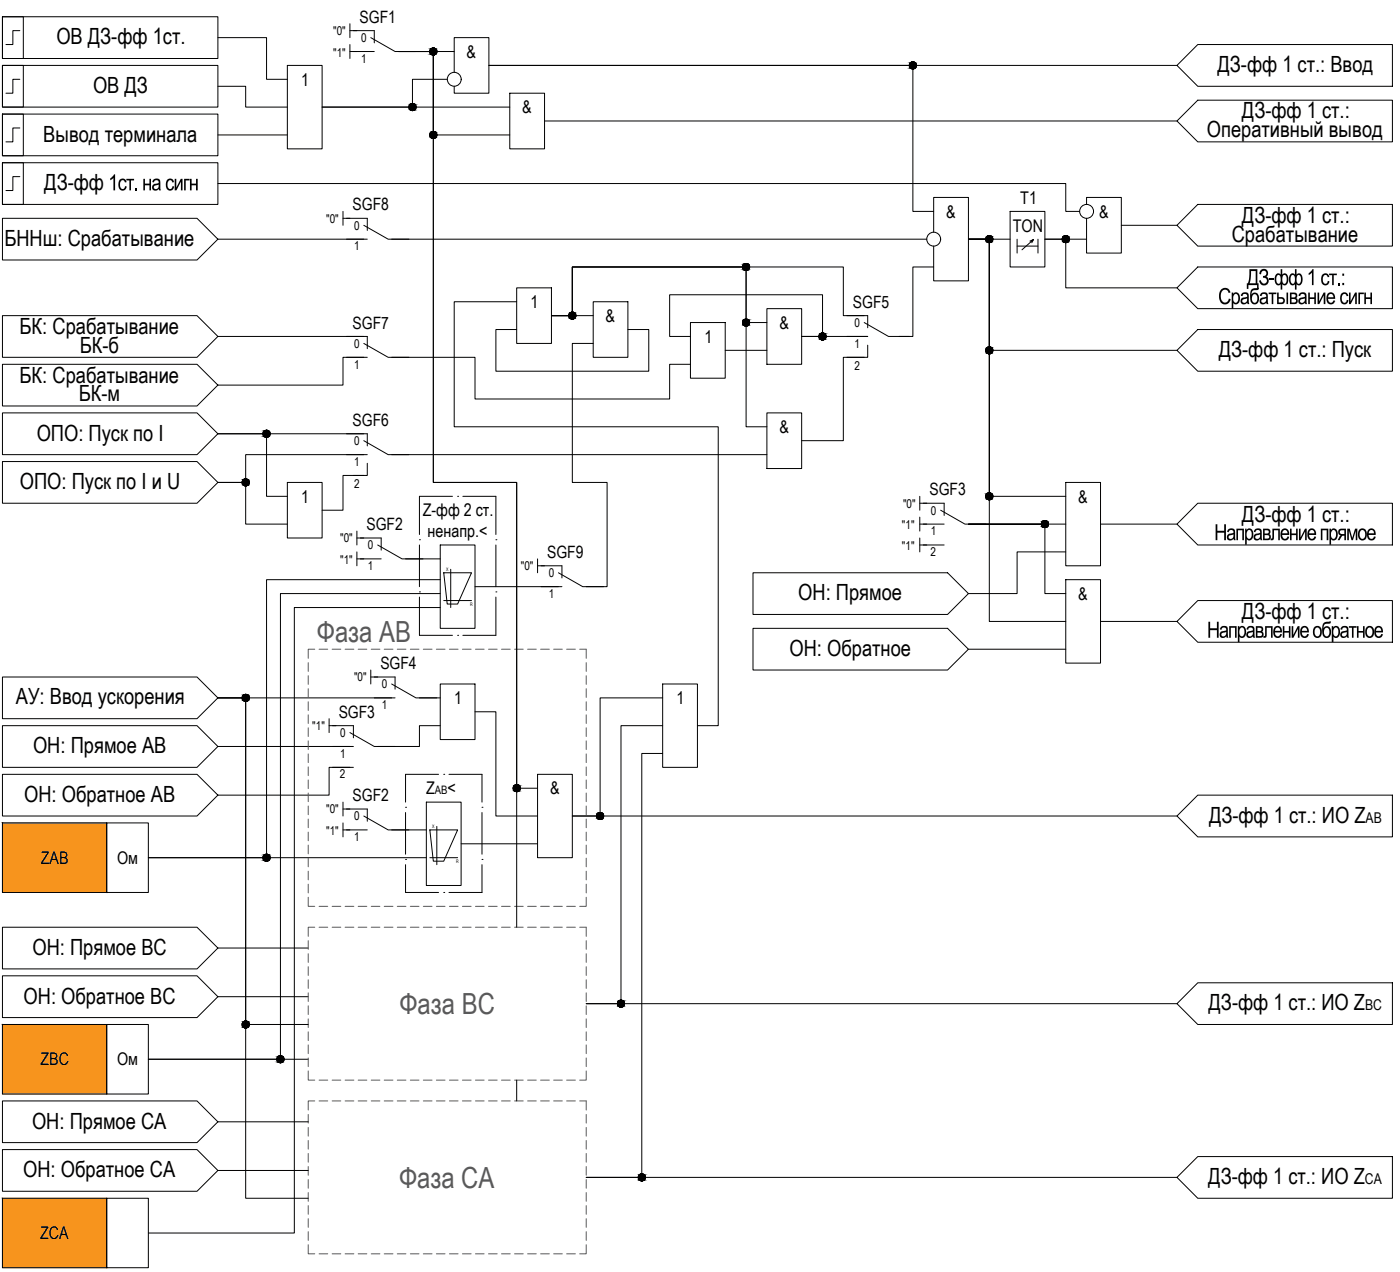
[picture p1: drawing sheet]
<svg xmlns="http://www.w3.org/2000/svg" width="781mm" height="709mm" viewBox="0 0 781 709" stroke-linecap="round" stroke-linejoin="round" font-family="sans-serif">
<!-- layer: 0 -->
<g fill="#f7941d" stroke="#f7941d" stroke-width=".56">
<path d="M1 459l58 39v-39zM1 459l58 39h-58z"/>
<path d="M1 571l58 39v-39zM1 571l58 39h-58z"/>
<path d="M1 668l58 39v-39zM1 668l58 39h-58z"/>
</g>
<g fill="none" stroke="#000" stroke-width=".56">
<path d="M1 9h12v24h-12zM1 9h121v24h-121zM11 17h-4v8h-4M195 17h4M195 13v8M1 36h12v24h-12zM1 36h121v24h-121zM122 21h27v23h11M160 36h20v47h-20zM195 25v8M195 29h4M222 29h20v46h42"/>
<path d="M222 29h20v240h46v171h12M222 29h20v240h46v248M222 29h.1M222 29h31M656 36h-383h236v82h12M668 25h108v23h-108l-12-12zM11 44h-4v8h-4M122 48h15v12h23M249 44h-19v16h-50h104M253 40v-19h20v31h-20v-4M284 52h20v31h-20zM668 56h108v23h-108l-12-12z"/>
<path d="M1 64h12v23h-12zM1 64h121v23h-121zM11 71h-4v8h-4M122 75h38M304 67h352M1 91h12v23h-12zM1 91h121v23h-121zM11 98h-4v8h-4M122 102h472v16h8M191 118v8M563 118h20v31h-20zM606 114v-4h19v31h-19v-19"/>
<path d="M668 114h108v23h-108l-12-11zM1 122h109l12 11-12 12h-109zM122 133h81M191 122h4M218 133h299M521 129v-19h19v47h-19v-20M563 133h-23h12v62h104M567 133v8M567 137h12M574 134h2l-6 5M576 134l-1 1M579 133v8"/>
<path d="M606 133h-23h11v28h62M625 126h31M521 149h-12v39h-8M668 149h108v23h-108l-12-11zM1 176h109l12 12-12 11h-109zM288 168h-35v70h148v167h-12M288 161h20v31h-20zM308 176h11v-27h97v31h12M308 176h11v-27h151v27h12M308 176h11v-27h97v89h12M308 176h23M331 168h19v31h-19z"/>
<path d="M385 180h19v31h-19zM428 172h19v31h-19zM122 188h81M203 199h-12v16h-69M218 199h47v23h108v-19h12M288 184h-11v23h85v-23h-12M331 192h-12v77h20v58h-12M385 188h-12v-24h86v24h-12h37M404 195h24M482 199h-12v47h-23M484 192v7h-12M668 184h108v23h-108l-12-12z"/>
<path d="M1 203h109l12 12-12 11h-109zM1 230h109l12 12-12 12h-109zM428 230h19v31h-19zM1 257h109l12 12-12 12h-109zM122 242h81M122 242h27v35h11M203 254h-66v15h-15M205 258v7h-8M218 254h210M122 269h15v23h23M160 269h20v31h-20zM203 265h-12v20h-11"/>
<path d="M513 277v8M594 269h20v46h-20zM594 277h-42v-144h-12h12v214h42M199 296v8M513 288v8M513 281h4M513 292h4M594 292h-54h43v39h11M614 292h42M668 281h108v23h-108l-12-12zM199 308v7M199 300h4"/>
<path d="M199 312h4M226 312h20M246 304h19v46h-19zM247 319h16l-8 18h-6zM251 317v22M300 312v7M300 315h4M420 319h108l12 12-12 12h-108zM513 300v8M513 304h14M594 308h-27v23h-27M246 323h-97v155h-66h155"/>
<path d="M246 331h-90v260h-73h89M246 339h-82v349h-81M247 335h16M265 327h46M594 323h20v47h-20zM668 335h108v23h-108l-12-11zM420 350h108l12 12-12 12h-108zM614 347h42M207 374v7M207 378h4M540 362h54M122 389l-12 12h-109v-23h109l12 11h96"/>
<path d="M122 389h15v182h35M122 389h15v279h35M234 389h12M246 381h19v31h-19zM265 397h12v58h23M370 389h-35v66h-16h337M370 381h19v47h-19zM1 405h109l12 11-12 12h-109zM122 416h73M184 401v8M184 405h3M246 405h-12v11h-23"/>
<path d="M370 405h-24v155h-19h329M1 432h109l12 11-12 12h-109zM185 428h12M195 428h-11v15h-62M300 432h19v46h-19zM370 420h-12v237h-31h329M1 459h58v39h-58zM59 459h24v39h-24zM191 447v8M191 459v8M191 451h4M238 447h19v47h-19z"/>
<path d="M668 443h108v24h-108l-12-12zM191 463h4M218 463h20M240 463h15l-8 17h-5zM240 478h15M244 461v21M257 471h43M1 517h109l12 12-12 11h-109zM122 529h50M1 544h109l12 12-12 11h-109zM122 556h50M668 548h108v23h-108l-12-11z"/>
<path d="M1 571h58v39h-58zM59 571h24v39h-24zM1 614h109l12 12-12 11h-109zM288 602v12M122 626h50M1 641h109l12 12-12 11h-109zM122 653h50M656 657l12-12h108v23h-108zM1 668h58v39h-58zM59 668h24v39h-24z"/>
<circle cx="242" cy="29" r="1.9"/>
<circle cx="509" cy="36" r="1.9"/>
<circle cx="230" cy="60" r="1.9"/>
<circle cx="253" cy="44" r="4"/>
<circle cx="242" cy="75" r="1.9"/>
<circle cx="606" cy="118" r="4"/>
<circle cx="521" cy="133" r="4"/>
<circle cx="552" cy="133" r="1.9"/>
<circle cx="594" cy="133" r="1.9"/>
<circle cx="416" cy="149" r="1.9"/>
<circle cx="319" cy="176" r="1.9"/>
<circle cx="416" cy="180" r="1.9"/>
<circle cx="459" cy="188" r="1.9"/>
<circle cx="552" cy="195" r="1.9"/>
<circle cx="149" cy="242" r="1.9"/>
<circle cx="137" cy="269" r="1.9"/>
<circle cx="552" cy="277" r="1.9"/>
<circle cx="583" cy="292" r="1.9"/>
<circle cx="137" cy="389" r="1.9"/>
<circle cx="288" cy="440" r="1.9"/>
<circle cx="335" cy="455" r="1.9"/>
<circle cx="149" cy="478" r="1.9"/>
<circle cx="346" cy="560" r="1.9"/>
<circle cx="137" cy="571" r="1.9"/>
<circle cx="156" cy="591" r="1.9"/>
<circle cx="358" cy="657" r="1.9"/>
</g>
<g fill="#000" stroke="#000" stroke-width=".56">
<path d="M241 31h1zM241 27h1zM509 38h1zM241 77h1zM241 73h1zM551 135h1zM551 131h1zM594 135h1zM594 131h1zM319 178h1zM458 190h1zM458 186h1z"/>
<path d="M551 197h1zM551 193h1zM148 240h1zM148 244h1zM551 279h1zM551 275h1zM582 294h1zM582 290h1zM288 441h1zM334 457h1zM334 453h1zM148 476h1z"/>
<path d="M148 480h1zM346 558h1zM346 562h1zM156 593h1zM156 589h1zM357 658h1zM357 655h1z"/>
<path d="M241 31h1zM241 31h1z"/>
<path d="M241 27h1zM241 27h1z"/>
<path d="M241 27h1zM241 27h1z"/>
<path d="M241 27h1zM241 27h1z"/>
<path d="M241 31h1zM241 31h1z"/>
<path d="M241 27h2zM241 27h2z"/>
<path d="M241 31h1zM241 31h1z"/>
<path d="M241 27h2zM241 27h2z"/>
<path d="M241 30h2zM241 30l1 1z"/>
<path d="M241 27h2zM240 27h3z"/>
<path d="M241 30h2zM241 30h2z"/>
<path d="M240 27h3zM240 27h3z"/>
<path d="M240 30h3zM240 30h3z"/>
<path d="M240 27l3 1zM240 27l3 1z"/>
<path d="M240 30h3zM240 30h3z"/>
<path d="M240 28h3zM240 28h3z"/>
<path d="M240 30h3zM240 30h3z"/>
<path d="M240 28h3zM240 28h3z"/>
<path d="M240 30h3zM240 30h3z"/>
<path d="M240 28h3zM240 28h3z"/>
<path d="M240 30h3zM240 30h3z"/>
<path d="M240 28h4zM240 28h4z"/>
<path d="M240 29h3zM240 29l3 1z"/>
<path d="M240 28h4zM240 28h4z"/>
<path d="M240 29h4zM240 29h3z"/>
<path d="M240 28l4 1zM240 28l4 1z"/>
<path d="M240 29h4zM240 29h4z"/>
<path d="M240 29h4zM240 29h4z"/>
<path d="M240 29h4zM240 29h4z"/>
<path d="M240 29h4zM240 29h4z"/>
<path d="M509 35h1zM509 35h1z"/>
<path d="M509 35h1zM508 35h2z"/>
<path d="M508 35h2zM508 35h2z"/>
<path d="M508 38h2zM508 38h2z"/>
<path d="M508 35h2zM508 35h2z"/>
<path d="M508 38h2zM508 38h2z"/>
<path d="M508 35h2zM508 35h2z"/>
<path d="M508 38h2zM508 38h2z"/>
<path d="M508 35h2zM508 35h2z"/>
<path d="M508 38h2zM508 38h2z"/>
<path d="M508 35h2zM508 35h2z"/>
<path d="M508 38h2zM508 38h2z"/>
<path d="M508 35h3zM508 35h3z"/>
<path d="M508 38h2zM508 38h2z"/>
<path d="M508 35h3zM508 35h3z"/>
<path d="M508 38h3zM508 38h2z"/>
<path d="M507 35l4 1zM507 35l4 1z"/>
<path d="M507 38h4zM507 38h4z"/>
<path d="M507 36h4zM507 36h4z"/>
<path d="M507 37h4zM507 37l4 1z"/>
<path d="M507 36h4zM507 36h4z"/>
<path d="M507 37h4zM507 37h4z"/>
<path d="M507 36h4zM507 36h4z"/>
<path d="M507 37h4zM507 37h4z"/>
<path d="M507 36h4zM507 36h4z"/>
<path d="M507 36h4zM507 36h4z"/>
<path d="M507 36l4 1zM507 36l4 1z"/>
<path d="M507 37h4zM507 37h4z"/>
<path d="M507 37h4zM507 37h4z"/>
<path d="M230 58h1zM229 58h2z"/>
<path d="M229 58h2zM229 58h2z"/>
<path d="M229 58h2zM229 58h2z"/>
<path d="M229 58h2zM229 58h2z"/>
<path d="M229 58h2zM229 58h2z"/>
<path d="M229 58h2zM229 58h2z"/>
<path d="M229 58l3 1zM229 58l3 1z"/>
<path d="M228 59h4zM228 59h4z"/>
<path d="M228 59h4zM228 59h4z"/>
<path d="M228 59h4zM228 59h4z"/>
<path d="M228 59h4zM228 59h4z"/>
<path d="M228 59h4zM228 59h4z"/>
<path d="M228 59l4 1zM228 59l4 1z"/>
<path d="M228 60h4zM228 60h4z"/>
<path d="M228 60h4zM228 60h4z"/>
<path d="M228 60h4zM228 60h4z"/>
<path d="M229 62h2zM229 62h1z"/>
<path d="M229 61h2zM229 61l2 1z"/>
<path d="M229 61h2zM229 61h2z"/>
<path d="M229 61h2zM229 61h2z"/>
<path d="M229 61h2zM229 61h2z"/>
<path d="M229 61h2zM229 61h2z"/>
<path d="M228 61h4zM228 61h3z"/>
<path d="M228 61h4zM228 61h4z"/>
<path d="M228 61h4zM228 61h4z"/>
<path d="M228 60h4zM228 60l4 1z"/>
<path d="M228 60h4zM228 60h4z"/>
<path d="M228 60h4zM228 60h4z"/>
<path d="M241 77h1zM241 77h1z"/>
<path d="M241 73h1zM241 73h1z"/>
<path d="M241 73h1zM241 73h1z"/>
<path d="M241 73h1zM241 73h1z"/>
<path d="M241 77h1zM241 77h1z"/>
<path d="M241 73l2 1zM241 74h2z"/>
<path d="M241 77h1zM241 77h1z"/>
<path d="M241 74h2zM241 74h2z"/>
<path d="M241 77h2zM241 77h1z"/>
<path d="M241 74h2zM240 74h3z"/>
<path d="M241 77h2zM241 77h2z"/>
<path d="M240 74h3zM240 74h3z"/>
<path d="M240 77h3zM240 77h3z"/>
<path d="M240 74h3zM240 74h3z"/>
<path d="M240 77h3zM240 77h3z"/>
<path d="M240 74h3zM240 74h3z"/>
<path d="M240 76h3zM240 76l3 1z"/>
<path d="M240 74h3zM240 74h3z"/>
<path d="M240 76h3zM240 76h3z"/>
<path d="M240 74l3 1zM240 74l3 1z"/>
<path d="M240 76h3zM240 76h3z"/>
<path d="M240 75h4zM240 75h4z"/>
<path d="M240 76h3zM240 76h3z"/>
<path d="M240 75h4zM240 75h4z"/>
<path d="M240 76h4zM240 76h3z"/>
<path d="M240 75h4zM240 75h4z"/>
<path d="M240 75h4zM240 75h4z"/>
<path d="M240 75l4 1zM240 75l4 1z"/>
<path d="M240 76h4zM240 76h4z"/>
<path d="M240 75h4zM240 75h4z"/>
<path d="M551 135h1zM551 135h1z"/>
<path d="M551 131h1zM551 131h1z"/>
<path d="M551 131l1 1zM551 132h1z"/>
<path d="M551 132h2zM551 132h2z"/>
<path d="M551 135h1zM551 135h1z"/>
<path d="M551 132h2zM551 132h2z"/>
<path d="M551 135h2zM551 135h1z"/>
<path d="M551 132h2zM551 132h2z"/>
<path d="M551 135h2zM551 135h2z"/>
<path d="M551 132h2zM550 132h3z"/>
<path d="M551 135h2zM551 135h2z"/>
<path d="M550 132h3zM550 132h3z"/>
<path d="M550 135h3zM550 135h3z"/>
<path d="M550 132h3zM550 132h3z"/>
<path d="M550 135h3zM550 135h3z"/>
<path d="M550 132h3zM550 132h3z"/>
<path d="M550 135h3zM550 135h3z"/>
<path d="M550 132h3zM550 132h3z"/>
<path d="M550 134h3zM550 134l3 1z"/>
<path d="M550 132l3 1zM550 132l3 1z"/>
<path d="M550 134h3zM550 134h3z"/>
<path d="M550 133h4zM550 133h4z"/>
<path d="M550 134h3zM550 134h3z"/>
<path d="M550 133h4zM550 133h4z"/>
<path d="M550 134h4zM550 134h3z"/>
<path d="M550 133h4zM550 133h4z"/>
<path d="M550 133h4zM550 133h4z"/>
<path d="M550 134h4zM550 134h4z"/>
<path d="M550 134h4zM550 134h4z"/>
<path d="M550 133h4zM550 133l4 1z"/>
<path d="M594 135h1zM594 135h1z"/>
<path d="M594 131h1zM594 131h1z"/>
<path d="M594 131l1 1zM594 132h1z"/>
<path d="M594 132h1zM594 132h1z"/>
<path d="M594 135h1zM594 135h1z"/>
<path d="M594 132h1zM593 132h2z"/>
<path d="M594 135h1zM594 135h1z"/>
<path d="M593 132h2zM593 132h2z"/>
<path d="M593 135h2zM593 135h2z"/>
<path d="M593 132h3zM593 132h3z"/>
<path d="M593 135h2zM593 135h2z"/>
<path d="M593 132h3zM593 132h3z"/>
<path d="M593 135h3zM593 135h2z"/>
<path d="M593 132h3zM593 132h3z"/>
<path d="M593 135h3zM593 135h3z"/>
<path d="M593 132h3zM593 132h3z"/>
<path d="M593 135h3zM593 135h3z"/>
<path d="M593 132h3zM593 132h3z"/>
<path d="M593 134h3zM593 134l3 1z"/>
<path d="M593 132l3 1zM593 132l3 1z"/>
<path d="M593 134h3zM593 134h3z"/>
<path d="M593 133h3zM593 133h3z"/>
<path d="M593 134h3zM593 134h3z"/>
<path d="M592 133h4zM592 133h4z"/>
<path d="M592 134h4zM592 134h4z"/>
<path d="M592 133h4zM592 133h4z"/>
<path d="M592 133h4zM592 133h4z"/>
<path d="M592 134h4zM592 134h4z"/>
<path d="M592 134h4zM592 134h4z"/>
<path d="M592 133h4zM592 133l4 1z"/>
<path d="M416 147h1zM415 147h2z"/>
<path d="M415 147h2zM415 147h2z"/>
<path d="M415 151h2zM415 151h1z"/>
<path d="M415 147h2zM415 147h2z"/>
<path d="M415 151h2zM415 151h2z"/>
<path d="M415 147h2zM415 147h2z"/>
<path d="M415 151h2zM415 151h2z"/>
<path d="M415 147h2zM415 147h2z"/>
<path d="M415 150h2zM415 150l2 1z"/>
<path d="M415 147l2 1zM415 147l2 1z"/>
<path d="M415 150h2zM415 150h2z"/>
<path d="M415 148h3zM415 148h3z"/>
<path d="M415 150h2zM415 150h2z"/>
<path d="M415 148h3zM415 148h3z"/>
<path d="M415 150h3zM415 150h2z"/>
<path d="M414 148h4zM414 148h4z"/>
<path d="M414 150h4zM414 150h4z"/>
<path d="M414 148h4zM414 148h4z"/>
<path d="M414 150h4zM414 150h4z"/>
<path d="M414 148h4zM414 148h4z"/>
<path d="M414 150h4zM414 150h4z"/>
<path d="M414 148h4zM414 148h4z"/>
<path d="M414 149h4zM414 149l4 1z"/>
<path d="M414 148l4 1zM414 148l4 1z"/>
<path d="M414 149h4zM414 149h4z"/>
<path d="M414 149h4zM414 149h4z"/>
<path d="M414 149h4zM414 149h4z"/>
<path d="M414 149h4zM414 149h4z"/>
<path d="M319 174h1zM319 174h1z"/>
<path d="M319 174h1zM319 174h1z"/>
<path d="M319 174h1zM318 174h2z"/>
<path d="M319 178h1zM319 178h1z"/>
<path d="M318 174h2zM318 174h2z"/>
<path d="M318 178h2zM318 178h2z"/>
<path d="M318 174h2zM318 174h2z"/>
<path d="M318 178h2zM318 178h2z"/>
<path d="M318 174l2 1zM318 175h2z"/>
<path d="M318 178h2zM318 178h2z"/>
<path d="M318 175h3zM318 175h3z"/>
<path d="M318 177h2zM318 177l2 1z"/>
<path d="M318 175h3zM318 175h3z"/>
<path d="M318 177h3zM318 177h2z"/>
<path d="M318 175h3zM318 175h3z"/>
<path d="M318 177h3zM318 177h3z"/>
<path d="M318 175h3zM318 175h3z"/>
<path d="M318 177h3zM318 177h3z"/>
<path d="M317 175h4zM317 175h4z"/>
<path d="M317 177h4zM317 177h4z"/>
<path d="M317 175h4zM317 175h4z"/>
<path d="M317 177h4zM317 177h4z"/>
<path d="M317 175l4 1zM317 175l4 1z"/>
<path d="M317 177h4zM317 177h4z"/>
<path d="M317 176h4zM317 176h4z"/>
<path d="M317 176h4zM317 176h4z"/>
<path d="M317 176h4zM317 176h4z"/>
<path d="M317 176h4zM317 176l4 1z"/>
<path d="M317 176h4zM317 176h4z"/>
<path d="M416 178h1zM415 178h2z"/>
<path d="M415 178h2zM415 178h2z"/>
<path d="M415 178h2zM415 178h2z"/>
<path d="M415 178h2zM415 178h2z"/>
<path d="M415 178h2zM415 178h2z"/>
<path d="M415 178l2 1zM415 178l2 1z"/>
<path d="M415 179h3zM415 179h3z"/>
<path d="M415 179h3zM415 179h3z"/>
<path d="M414 179h4zM414 179h4z"/>
<path d="M414 179h4zM414 179h4z"/>
<path d="M414 179h4zM414 179h4z"/>
<path d="M414 179l4 1zM414 179l4 1z"/>
<path d="M414 180h4zM414 180h4z"/>
<path d="M414 180h4zM414 180h4z"/>
<path d="M414 180h4zM414 180h4z"/>
<path d="M415 182h2zM415 182h1z"/>
<path d="M415 182h2zM415 182h2z"/>
<path d="M415 182h2zM415 182h2z"/>
<path d="M415 181h2zM415 181l2 1z"/>
<path d="M415 181h2zM415 181h2z"/>
<path d="M415 181h2zM415 181h2z"/>
<path d="M415 181h3zM415 181h2z"/>
<path d="M414 181h4zM414 181h4z"/>
<path d="M414 181h4zM414 181h4z"/>
<path d="M414 181h4zM414 181h4z"/>
<path d="M414 180h4zM414 180l4 1z"/>
<path d="M414 180h4zM414 180h4z"/>
<path d="M414 180h4zM414 180h4z"/>
<path d="M458 190h1zM458 190h1z"/>
<path d="M458 186h1zM458 186h1z"/>
<path d="M458 186h1zM458 186h1z"/>
<path d="M458 186h1zM458 186h1z"/>
<path d="M458 189h1zM458 189l1 1z"/>
<path d="M458 186h2zM458 186h2z"/>
<path d="M458 189h1zM458 189h1z"/>
<path d="M458 186h2zM458 186h2z"/>
<path d="M458 189h2zM458 189h1z"/>
<path d="M458 186h2zM458 186h2z"/>
<path d="M458 189h2zM458 189h2z"/>
<path d="M457 186h3zM457 186h3z"/>
<path d="M457 189h3zM457 189h3z"/>
<path d="M457 186h3zM457 186h3z"/>
<path d="M457 189h3zM457 189h3z"/>
<path d="M457 186l3 1zM457 186l3 1z"/>
<path d="M457 189h3zM457 189h3z"/>
<path d="M457 187h3zM457 187h3z"/>
<path d="M457 189h3zM457 189h3z"/>
<path d="M457 187h3zM457 187h3z"/>
<path d="M457 188h3zM457 188l3 1z"/>
<path d="M457 187h4zM457 187h4z"/>
<path d="M457 188h3zM457 188h3z"/>
<path d="M457 187h4zM457 187h4z"/>
<path d="M457 188h4zM457 188h3z"/>
<path d="M457 187h4zM457 187h4z"/>
<path d="M457 187l4 1zM457 187l4 1z"/>
<path d="M457 188h4zM457 188h4z"/>
<path d="M457 188h4zM457 188h4z"/>
<path d="M457 188h4zM457 188h4z"/>
<path d="M551 197h1zM551 197h1z"/>
<path d="M551 193h1zM551 193h1z"/>
<path d="M551 193l1 1zM551 194h1z"/>
<path d="M551 194h2zM551 194h2z"/>
<path d="M551 197h1zM551 197h1z"/>
<path d="M551 194h2zM551 194h2z"/>
<path d="M551 197h2zM551 197h1z"/>
<path d="M551 194h2zM551 194h2z"/>
<path d="M551 197h2zM551 197h2z"/>
<path d="M551 194h2zM550 194h3z"/>
<path d="M551 197h2zM551 197h2z"/>
<path d="M550 194h3zM550 194h3z"/>
<path d="M550 197h3zM550 197h3z"/>
<path d="M550 194h3zM550 194h3z"/>
<path d="M550 197h3zM550 197h3z"/>
<path d="M550 194h3zM550 194h3z"/>
<path d="M550 197h3zM550 197h3z"/>
<path d="M550 194h3zM550 194h3z"/>
<path d="M550 196h3zM550 196l3 1z"/>
<path d="M550 194l3 1zM550 194l3 1z"/>
<path d="M550 196h3zM550 196h3z"/>
<path d="M550 195h4zM550 195h4z"/>
<path d="M550 196h3zM550 196h3z"/>
<path d="M550 195h4zM550 195h4z"/>
<path d="M550 196h4zM550 196h3z"/>
<path d="M550 195h4zM550 195h4z"/>
<path d="M550 195h4zM550 195h4z"/>
<path d="M550 196h4zM550 196h4z"/>
<path d="M550 196h4zM550 196h4z"/>
<path d="M550 195h4zM550 195l4 1z"/>
<path d="M148 240h1zM148 240h1z"/>
<path d="M148 240h1zM148 240h1z"/>
<path d="M148 244h1zM148 244h1z"/>
<path d="M148 240h1zM148 240h1z"/>
<path d="M148 244h1zM148 244h1z"/>
<path d="M148 240h2zM148 240h2z"/>
<path d="M148 244h1zM148 244h1z"/>
<path d="M148 240h2zM148 240h2z"/>
<path d="M148 244h2zM148 244h1z"/>
<path d="M148 240h2zM147 240h3z"/>
<path d="M148 243h2zM148 243l2 1z"/>
<path d="M147 240l3 1zM147 240l3 1z"/>
<path d="M147 243h3zM147 243h3z"/>
<path d="M147 241h3zM147 241h3z"/>
<path d="M147 243h3zM147 243h3z"/>
<path d="M147 241h3zM147 241h3z"/>
<path d="M147 243h3zM147 243h3z"/>
<path d="M147 241h3zM147 241h3z"/>
<path d="M147 243h3zM147 243h3z"/>
<path d="M147 241h3zM147 241h3z"/>
<path d="M147 243h3zM147 243h3z"/>
<path d="M147 241h3zM147 241h3z"/>
<path d="M147 243h3zM147 243h3z"/>
<path d="M147 241h4zM147 241h4z"/>
<path d="M147 242h3zM147 242l3 1z"/>
<path d="M147 241l4 1zM147 241l4 1z"/>
<path d="M147 242h4zM147 242h4z"/>
<path d="M147 242h4zM147 242h4z"/>
<path d="M147 242h4zM147 242h3z"/>
<path d="M147 242h4zM147 242h4z"/>
<path d="M137 267h1zM136 267h2z"/>
<path d="M136 267h2zM136 267h2z"/>
<path d="M136 271h2zM136 271h1z"/>
<path d="M136 267h2zM136 267h2z"/>
<path d="M136 271h2zM136 271h2z"/>
<path d="M136 267h2zM136 267h2z"/>
<path d="M136 271h2zM136 271h2z"/>
<path d="M136 267l2 1zM136 268h2z"/>
<path d="M136 271h2zM136 271h2z"/>
<path d="M136 268h2zM136 268h2z"/>
<path d="M136 270h2zM136 270l2 1z"/>
<path d="M136 268h3zM135 268h4z"/>
<path d="M136 270h2zM136 270h2z"/>
<path d="M135 268h4zM135 268h4z"/>
<path d="M135 270h4zM135 270h3z"/>
<path d="M135 268h4zM135 268h4z"/>
<path d="M135 270h4zM135 270h4z"/>
<path d="M135 268h4zM135 268h4z"/>
<path d="M135 270h4zM135 270h4z"/>
<path d="M135 268h4zM135 268h4z"/>
<path d="M135 270h4zM135 270h4z"/>
<path d="M135 268l4 1zM135 268l4 1z"/>
<path d="M135 270h4zM135 270h4z"/>
<path d="M135 269h4zM135 269h4z"/>
<path d="M135 269h4zM135 269h4z"/>
<path d="M135 269h4zM135 269h4z"/>
<path d="M135 269h4zM135 269l4 1z"/>
<path d="M135 269h4zM135 269h4z"/>
<path d="M551 279h1zM551 279h1z"/>
<path d="M551 275h1zM551 275h1z"/>
<path d="M551 275h1zM551 275h1z"/>
<path d="M551 275h2zM551 275h2z"/>
<path d="M551 279h1zM551 279h1z"/>
<path d="M551 275h2zM551 275h2z"/>
<path d="M551 278h2zM551 278l1 1z"/>
<path d="M551 275h2zM551 275h2z"/>
<path d="M551 278h2zM551 278h2z"/>
<path d="M551 275h2zM550 275h3z"/>
<path d="M551 278h2zM551 278h2z"/>
<path d="M550 275h3zM550 275h3z"/>
<path d="M550 278h3zM550 278h3z"/>
<path d="M550 275l3 1zM550 275l3 1z"/>
<path d="M550 278h3zM550 278h3z"/>
<path d="M550 276h3zM550 276h3z"/>
<path d="M550 278h3zM550 278h3z"/>
<path d="M550 276h3zM550 276h3z"/>
<path d="M550 278h3zM550 278h3z"/>
<path d="M550 276h3zM550 276h3z"/>
<path d="M550 278h3zM550 278h3z"/>
<path d="M550 276h4zM550 276h4z"/>
<path d="M550 277h3zM550 277l3 1z"/>
<path d="M550 276h4zM550 276h4z"/>
<path d="M550 277h4zM550 277h3z"/>
<path d="M550 276l4 1zM550 276l4 1z"/>
<path d="M550 277h4zM550 277h4z"/>
<path d="M550 277h4zM550 277h4z"/>
<path d="M550 277h4zM550 277h4z"/>
<path d="M550 277h4zM550 277h4z"/>
<path d="M582 294h1zM582 294h1z"/>
<path d="M582 290h1zM582 290h1z"/>
<path d="M582 290h1zM582 290h1z"/>
<path d="M582 290h1zM582 290h1z"/>
<path d="M582 294h1zM582 294h1z"/>
<path d="M582 290l2 1zM582 291h2z"/>
<path d="M582 294h1zM582 294h1z"/>
<path d="M582 291h2zM582 291h2z"/>
<path d="M582 294h2zM582 294h1z"/>
<path d="M582 291h2zM581 291h3z"/>
<path d="M582 294h2zM582 294h2z"/>
<path d="M581 291h3zM581 291h3z"/>
<path d="M581 294h3zM581 294h3z"/>
<path d="M581 291h3zM581 291h3z"/>
<path d="M581 294h3zM581 294h3z"/>
<path d="M581 291h3zM581 291h3z"/>
<path d="M581 293h3zM581 293l3 1z"/>
<path d="M581 291h3zM581 291h3z"/>
<path d="M581 293h3zM581 293h3z"/>
<path d="M581 291l4 1zM581 291l4 1z"/>
<path d="M581 293h3zM581 293h3z"/>
<path d="M581 292h4zM581 292h4z"/>
<path d="M581 293h4zM581 293h3z"/>
<path d="M581 292h4zM581 292h4z"/>
<path d="M581 293h4zM581 293h4z"/>
<path d="M581 292h4zM581 292h4z"/>
<path d="M581 293h4zM581 293h4z"/>
<path d="M581 292h4zM581 292h4z"/>
<path d="M581 292h4zM581 292h4z"/>
<path d="M581 292h4zM581 292l4 1z"/>
<path d="M137 387h1zM136 387h2z"/>
<path d="M136 387h2zM136 387h2z"/>
<path d="M136 391h2zM136 391h1z"/>
<path d="M136 387h2zM136 387h2z"/>
<path d="M136 391h2zM136 391h2z"/>
<path d="M136 387l2 1zM136 388h2z"/>
<path d="M136 391h2zM136 391h2z"/>
<path d="M136 388h2zM136 388h2z"/>
<path d="M136 391h2zM136 391h2z"/>
<path d="M136 388h2zM136 388h2z"/>
<path d="M136 391h2zM136 391h2z"/>
<path d="M136 388h3zM136 388h3z"/>
<path d="M136 390h2zM136 390l2 1z"/>
<path d="M135 388h4zM135 388h4z"/>
<path d="M135 390h4zM135 390h3z"/>
<path d="M135 388h4zM135 388h4z"/>
<path d="M135 390h4zM135 390h4z"/>
<path d="M135 388h4zM135 388h4z"/>
<path d="M135 390h4zM135 390h4z"/>
<path d="M135 388l4 1zM135 388l4 1z"/>
<path d="M135 390h4zM135 390h4z"/>
<path d="M135 389h4zM135 389h4z"/>
<path d="M135 390h4zM135 390h4z"/>
<path d="M135 389h4zM135 389h4z"/>
<path d="M135 389h4zM135 389h4z"/>
<path d="M135 389h4zM135 389h4z"/>
<path d="M135 389h4zM135 389l4 1z"/>
<path d="M135 389h4zM135 389h4z"/>
<path d="M288 438h1zM288 438h1z"/>
<path d="M288 438h1zM287 438h2z"/>
<path d="M287 438h2zM287 438h2z"/>
<path d="M287 438h2zM287 438h2z"/>
<path d="M287 438h2zM287 438h2z"/>
<path d="M287 438h2zM287 438h2z"/>
<path d="M287 438h3zM287 438h3z"/>
<path d="M287 438h3zM287 438h3z"/>
<path d="M287 438h3zM287 438h3z"/>
<path d="M287 438l3 1zM287 438l3 1z"/>
<path d="M286 439h4zM286 439h4z"/>
<path d="M286 439h4zM286 439h4z"/>
<path d="M286 439h4zM286 439h4z"/>
<path d="M286 439h4zM286 439h4z"/>
<path d="M286 440h4zM286 440h4z"/>
<path d="M286 439l4 1zM286 439l4 1z"/>
<path d="M286 440h4zM286 440h4z"/>
<path d="M286 440h4zM286 440h4z"/>
<path d="M287 441h2zM287 441h2z"/>
<path d="M287 441h2zM287 441h2z"/>
<path d="M287 441h2zM287 441h2z"/>
<path d="M287 441h2zM287 441h2z"/>
<path d="M287 441h2zM287 441h2z"/>
<path d="M287 441h3zM287 441h2z"/>
<path d="M287 441h3zM287 441h3z"/>
<path d="M287 441h3zM287 441h3z"/>
<path d="M286 440h4zM286 440l4 1z"/>
<path d="M286 440h4zM286 440h4z"/>
<path d="M286 440h4zM286 440h4z"/>
<path d="M334 457h1zM334 457h1z"/>
<path d="M334 453h1zM334 453h1z"/>
<path d="M334 453h1zM334 453h1z"/>
<path d="M334 453h1zM334 453h1z"/>
<path d="M334 457h1zM334 457h1z"/>
<path d="M334 453h2zM334 453h2z"/>
<path d="M334 457h1zM334 457h1z"/>
<path d="M334 453h2zM334 453h2z"/>
<path d="M334 457h2zM334 457h1z"/>
<path d="M334 453l2 1zM333 454h3z"/>
<path d="M334 457h2zM334 457h2z"/>
<path d="M333 454h3zM333 454h3z"/>
<path d="M333 456h3zM333 456l3 1z"/>
<path d="M333 454h3zM333 454h3z"/>
<path d="M333 456h3zM333 456h3z"/>
<path d="M333 454h3zM333 454h3z"/>
<path d="M333 456h3zM333 456h3z"/>
<path d="M333 454h3zM333 454h3z"/>
<path d="M333 456h3zM333 456h3z"/>
<path d="M333 454h3zM333 454h3z"/>
<path d="M333 456h3zM333 456h3z"/>
<path d="M333 454h4zM333 454h4z"/>
<path d="M333 456h3zM333 456h3z"/>
<path d="M333 454l4 1zM333 454l4 1z"/>
<path d="M333 456h4zM333 456h3z"/>
<path d="M333 455h4zM333 455h4z"/>
<path d="M333 455h4zM333 455h4z"/>
<path d="M333 455h4zM333 455h4z"/>
<path d="M333 455h4zM333 455l4 1z"/>
<path d="M333 455h4zM333 455h4z"/>
<path d="M148 476h1zM148 476h1z"/>
<path d="M148 476h1zM148 476h1z"/>
<path d="M148 476l1 1zM148 477h1z"/>
<path d="M148 477h2zM148 477h2z"/>
<path d="M148 477h2zM148 477h2z"/>
<path d="M148 480h2zM148 480h1z"/>
<path d="M148 477h2zM147 477h3z"/>
<path d="M148 480h2zM148 480h2z"/>
<path d="M147 477h3zM147 477h3z"/>
<path d="M147 480h3zM147 480h3z"/>
<path d="M147 477h3zM147 477h3z"/>
<path d="M147 480h3zM147 480h3z"/>
<path d="M147 477h3zM147 477h3z"/>
<path d="M147 479h3zM147 479l3 1z"/>
<path d="M147 477h3zM147 477h3z"/>
<path d="M147 479h3zM147 479h3z"/>
<path d="M147 477l3 1zM147 477l3 1z"/>
<path d="M147 479h3zM147 479h3z"/>
<path d="M147 478h3zM147 478h3z"/>
<path d="M147 479h3zM147 479h3z"/>
<path d="M147 478h4zM147 478h4z"/>
<path d="M147 479h3zM147 479h3z"/>
<path d="M147 478h4zM147 478h4z"/>
<path d="M147 478h4zM147 478h4z"/>
<path d="M147 478l4 1zM147 478l4 1z"/>
<path d="M147 479h4zM147 479h3z"/>
<path d="M147 478h4zM147 478h4z"/>
<path d="M148 480h1zM148 480h1z"/>
<path d="M148 480h1zM148 480h1z"/>
<path d="M148 480h1zM148 480h1z"/>
<path d="M346 558h1zM346 558h1z"/>
<path d="M346 558h1zM346 558h1z"/>
<path d="M346 558h1zM345 558h2z"/>
<path d="M345 558h2zM345 558h2z"/>
<path d="M345 558h2zM345 558h2z"/>
<path d="M345 558h3zM345 558h3z"/>
<path d="M345 558h3zM345 558h3z"/>
<path d="M345 558h3zM345 558h3z"/>
<path d="M345 558l3 1zM345 558l3 1z"/>
<path d="M345 559h3zM345 559h3z"/>
<path d="M345 559h3zM345 559h3z"/>
<path d="M344 559h4zM344 559h4z"/>
<path d="M344 559h4zM344 559h4z"/>
<path d="M344 559h4zM344 559h4z"/>
<path d="M344 559l4 1zM344 559l4 1z"/>
<path d="M344 560h4zM344 560h4z"/>
<path d="M344 560h4zM344 560h4z"/>
<path d="M137 569h1zM136 569h2z"/>
<path d="M136 569l2 1zM136 570h2z"/>
<path d="M136 573h2zM136 573h1z"/>
<path d="M136 570h2zM136 570h2z"/>
<path d="M136 573h2zM136 573h2z"/>
<path d="M136 570h2zM136 570h2z"/>
<path d="M136 573h2zM136 573h2z"/>
<path d="M136 570h2zM136 570h2z"/>
<path d="M136 573h2zM136 573h2z"/>
<path d="M136 570h2zM136 570h2z"/>
<path d="M136 573h2zM136 573h2z"/>
<path d="M136 570h3zM136 570h3z"/>
<path d="M136 573h2zM136 573h2z"/>
<path d="M135 570h4zM135 570h4z"/>
<path d="M135 572h4zM135 572l3 1z"/>
<path d="M135 570h4zM135 570h4z"/>
<path d="M135 572h4zM135 572h4z"/>
<path d="M135 570l4 1zM135 570l4 1z"/>
<path d="M135 572h4zM135 572h4z"/>
<path d="M135 571h4zM135 571h4z"/>
<path d="M135 572h4zM135 572h4z"/>
<path d="M135 571h4zM135 571h4z"/>
<path d="M135 572h4zM135 572h4z"/>
<path d="M135 571h4zM135 571h4z"/>
<path d="M135 571h4zM135 571h4z"/>
<path d="M135 571l4 1zM135 571l4 1z"/>
<path d="M135 572h4zM135 572h4z"/>
<path d="M135 571h4zM135 571h4z"/>
<path d="M346 562h1zM346 562h1z"/>
<path d="M346 561h1zM346 561l1 1z"/>
<path d="M345 561h2zM345 561h2z"/>
<path d="M345 561h2zM345 561h2z"/>
<path d="M345 561h2zM345 561h2z"/>
<path d="M345 561h3zM345 561h2z"/>
<path d="M345 561h3zM345 561h3z"/>
<path d="M345 561h3zM345 561h3z"/>
<path d="M345 561h3zM345 561h3z"/>
<path d="M345 561h3zM345 561h3z"/>
<path d="M344 560h4zM344 560l4 1z"/>
<path d="M344 560h4zM344 560h4z"/>
<path d="M344 560h4zM344 560h4z"/>
<path d="M156 593h1zM156 593h1z"/>
<path d="M156 589h1zM156 589h1z"/>
<path d="M156 589h1zM156 589h1z"/>
<path d="M156 589h1zM156 589h1z"/>
<path d="M156 592h1zM156 592l1 1z"/>
<path d="M156 589h1zM155 589h2z"/>
<path d="M156 592h1zM156 592h1z"/>
<path d="M155 589h2zM155 589h2z"/>
<path d="M155 592h2zM155 592h2z"/>
<path d="M155 589h3zM155 589h3z"/>
<path d="M155 592h2zM155 592h2z"/>
<path d="M155 589h3zM155 589h3z"/>
<path d="M155 592h3zM155 592h2z"/>
<path d="M155 589h3zM155 589h3z"/>
<path d="M155 592h3zM155 592h3z"/>
<path d="M155 589l3 1zM155 589l3 1z"/>
<path d="M155 592h3zM155 592h3z"/>
<path d="M155 590h3zM155 590h3z"/>
<path d="M155 592h3zM155 592h3z"/>
<path d="M155 590h3zM155 590h3z"/>
<path d="M155 592h3zM155 592h3z"/>
<path d="M155 590h3zM155 590h3z"/>
<path d="M155 591h3zM155 591l3 1z"/>
<path d="M155 590h3zM155 590h3z"/>
<path d="M155 591h3zM155 591h3z"/>
<path d="M154 590h4zM154 590h4z"/>
<path d="M154 590l4 1zM154 590l4 1z"/>
<path d="M154 591h4zM154 591h4z"/>
<path d="M154 591h4zM154 591h4z"/>
<path d="M154 591h4zM154 591h4z"/>
<path d="M357 655h2zM357 655h2z"/>
<path d="M357 655h2zM357 655h2z"/>
<path d="M357 658h2zM357 658h1z"/>
<path d="M357 655h2zM357 655h2z"/>
<path d="M357 658h2zM357 658h2z"/>
<path d="M357 655h2zM357 655h2z"/>
<path d="M357 658h2zM357 658h2z"/>
<path d="M357 655h2zM357 655h2z"/>
<path d="M357 658h2zM357 658h2z"/>
<path d="M357 655h2zM357 655h2z"/>
<path d="M357 658h2zM357 658h2z"/>
<path d="M357 655h2zM357 655h2z"/>
<path d="M357 658h2zM357 658h2z"/>
<path d="M356 655h4zM356 655h4z"/>
<path d="M356 658h3zM356 658h3z"/>
<path d="M356 655l4 1zM356 655l4 1z"/>
<path d="M356 658h4zM356 658h3z"/>
<path d="M356 656h4zM356 656h4z"/>
<path d="M356 657h4zM356 657l4 1z"/>
<path d="M356 656h4zM356 656h4z"/>
<path d="M356 657h4zM356 657h4z"/>
<path d="M356 656h4zM356 656h4z"/>
<path d="M356 657h4zM356 657h4z"/>
<path d="M356 656h4zM356 656h4z"/>
<path d="M356 657h4zM356 657h4z"/>
<path d="M356 656l4 1zM356 656l4 1z"/>
<path d="M356 657h4zM356 657h4z"/>
<path d="M356 657h4zM356 657h4z"/>
</g>
<g fill="none" stroke="#000" stroke-width=".56">
<path d="M197 17h12v7M197 29h12M207 21l13 8h12M193 122h12v7M193 133h12M203 126l13 7h12M472 176h12v7M482 180l13 8h12M193 188h12v6M193 199h12M203 192l13 7h12M472 188h12"/>
<path d="M193 242h12v7M193 254h12M203 246l13 8h12M252 277h-18v21M255 277h.1M258 277h19v21M515 281h12v6M515 292h12M525 285l13 7h12M201 300h12v7M201 312h12M211 304l13 8h12"/>
<path d="M234 301h.1M234 304v23M277 301h.1M277 304v23M302 315h11v7M311 319l14 8h12M234 330h.1M234 333v21h18M277 330h.1M277 333v21h-19M302 327h11M255 354h.1"/>
<path d="M209 378h11v6M209 389h11M218 381l14 8h12M185 405h12v6M185 416h12M195 409l14 7h11M245 432h-19v15M247 432h.1M250 432h19v15M193 451h12v7M203 455l13 8h12M226 450h.1"/>
<path d="M226 453v23M269 450h.1M269 453v23M193 463h12M226 479h.1M269 479h.1M226 482v16h19M247 498h.1M269 482v16h-19"/>
</g>
<!-- layer: TEXT -->
<g fill="#000">
<path d="M758 163h3v1h-3v6zM761 163h1v3h2v-3h1v7h-1v-3h-2v3h-1z"/>
<path d="M763 295h2l2 1v2h-4l1 2h1h1v-1h1l-1 2h-2l-1-1-1-2zM764 296l-1 1h3l-1-1z"/>
<path d="M767 350l2-1 2 1v3h-4l1 1 1 1h1v-1h1l-1 2h-2l-1-2-1-2zM768 350l-1 2h3v-2z"/>
</g>
<!-- layer: 0 -->
<g fill="none" stroke="#58595b" stroke-width=".56">
<path d="M172 370v4M172 377v5M176 362h-4v5M178 362h5M185 362h5M192 362h5M200 362h5M207 362h5M214 362h5M222 362h4M229 362h5M236 362h5"/>
<path d="M243 362h5M251 362h4M258 362h5M265 362h5M272 362h5M280 362h5M287 362h5M294 362h5M301 362h5M309 362h5M316 362h5M323 362h4v5"/>
<path d="M327 370v4M327 377v5M172 384v5M172 391v5M172 399v4M327 384v5M327 391v5M327 399v4M172 406v5M172 413v5M327 406v5M327 413v5"/>
<path d="M172 420v5M172 428v5M172 435v5M327 420v5M327 428v5M327 435v5M172 442v5M172 449v5M172 457v5M327 442v5M327 449v5M327 457v5"/>
<path d="M172 464v5M172 471v5M172 479v4M327 464v5M327 471v5M327 479v4M172 486v5M172 493v5M327 486v5M327 493v5M172 500v5h4M176 517h-4v5"/>
<path d="M178 505h5M178 517h5M185 505h5M185 517h5M192 505h5M192 517h5M200 505h5M200 517h5M207 505h5M207 517h5M214 505h5M214 517h5"/>
<path d="M222 505h4M222 517h4M229 505h5M229 517h5M236 505h5M236 517h5M243 505h5M243 517h5M251 505h4M251 517h4M258 505h5M258 517h5"/>
<path d="M265 505h5M265 517h5M272 505h5M272 517h5M280 505h5M280 517h5M287 505h5M287 517h5M294 505h5M294 517h5M301 505h5M301 517h5"/>
<path d="M309 505h5M309 517h5M316 505h5M316 517h5M323 517h4v5M327 500v5h-4M172 525v4M172 532v5M172 539v5M327 525v4M327 532v5M327 539v5"/>
<path d="M172 546v5M172 554v4M327 546v5M327 554v4M172 561v5M172 568v5M172 575v5M327 561v5M327 568v5M327 575v5M172 597v5h4M172 583v5"/>
<path d="M172 590v5M327 597v5h-4M327 583v5M327 590v5M176 614h-4v5M178 602h5M178 614h5M185 602h5M185 614h5M192 602h5M192 614h5M200 602h5"/>
<path d="M200 614h5M207 602h5M207 614h5M214 602h5M214 614h5M222 602h4M222 614h4M229 602h5M229 614h5M236 602h5M236 614h5M243 602h5"/>
<path d="M243 614h5M251 602h4M251 614h4M258 602h5M258 614h5M265 602h5M265 614h5M272 602h5M272 614h5M280 602h5M280 614h5M287 602h5"/>
<path d="M287 614h5M294 602h5M294 614h5M301 602h5M301 614h5M309 602h5M309 614h5M316 602h5M316 614h5M323 614h4v5M172 621v5M172 629v5"/>
<path d="M172 636v5M327 621v5M327 629v5M327 636v5M172 643v5M172 650v5M172 658v5M327 643v5M327 650v5M327 658v5M172 665v5M172 672v5"/>
<path d="M172 680v4M327 665v5M327 672v5M327 680v4M172 694v5h4M172 687v5M178 699h5M185 699h5M192 699h5M200 699h5M207 699h5M214 699h5"/>
<path d="M222 699h4M229 699h5M236 699h5M243 699h5M251 699h4M258 699h5M265 699h5M272 699h5M280 699h5M287 699h5M294 699h5M301 699h5"/>
<path d="M309 699h5M316 699h5M327 694v5h-4M327 687v5"/>
</g>
<g font-size="16.2" fill="#58595b">
<text x="177" y="358">Фаза АВ</text>
<text x="223" y="565">Фаза ВС</text>
<text x="223" y="662">Фаза СА</text>
</g>
<g font-size="12.5">
<text x="31" y="25">ОВ ДЗ-фф 1ст.</text>
<text x="679" y="40">ДЗ-фф 1 ст.: Ввод</text>
<text x="52" y="52">ОВ ДЗ</text>
<text x="693" y="66">ДЗ-фф 1 ст.:</text>
<text x="673" y="77">Оперативный вывод</text>
<text x="24" y="79">Вывод терминала</text>
<text x="25" y="106">ДЗ-фф</text>
<text x="60" y="106">1ст.на сигн</text>
<text x="693" y="124">ДЗ-фф 1 ст.:</text>
<text x="2" y="137">БННш: Срабатывание</text>
<text x="687" y="135">Срабатывание</text>
<text x="695" y="159">ДЗ-фф</text>
<text x="729" y="159">1ст.:</text>
<text x="679" y="170">Срабатывание сигн</text>
<text x="11" y="186">БК: Срабатывание</text>
<text x="44" y="197">БК-б</text>
<text x="680" y="199">ДЗ-фф 1 ст.: Пуск</text>
<text x="11" y="213">БК: Срабатывание</text>
<text x="44" y="224">БК-м</text>
<text x="20" y="246">ОПО: Пуск по I</text>
<text x="11" y="273">ОПО: Пуск по I и U</text>
<text x="693" y="291">ДЗ-фф 1 ст.:</text>
<text x="677" y="301">Направление прямое</text>
<text x="445" y="335">ОН: Прямое</text>
<text x="693" y="345">ДЗ-фф 1 ст.:</text>
<text x="673" y="356">Направление обратное</text>
<text x="440" y="366">ОН: Обратное</text>
<text x="9" y="393">АУ: Ввод ускорения</text>
<text x="18" y="420">ОН: Прямое AB</text>
<text x="13" y="447">ОН: Обратное AB</text>
<text x="674" y="459">ДЗ-фф 1 ст.: ИО Z</text>
<text x="18" y="532">ОН: Прямое BC</text>
<text x="13" y="560">ОН: Обратное BC</text>
<text x="674" y="563">ДЗ-фф 1 ст.: ИО Z</text>
<text x="18" y="629">ОН: Прямое CA</text>
<text x="13" y="656">ОН: Обратное CA</text>
<text x="674" y="660">ДЗ-фф 1 ст.: ИО Z</text>
</g>
<g font-size="9.7">
<text x="260" y="32">&amp;</text>
<text x="168" y="48">1</text>
<text x="291" y="63">&amp;</text>
<text x="569" y="114">T1</text>
<text x="528" y="121">&amp;</text>
<text x="613" y="121">&amp;</text>
<text x="565" y="129">TON</text>
<text x="296" y="172">1</text>
<text x="338" y="179">&amp;</text>
<text x="435" y="183">&amp;</text>
<text x="393" y="191">1</text>
<text x="435" y="241">&amp;</text>
<text x="168" y="280">1</text>
<text x="601" y="280">&amp;</text>
<text x="236" y="288">Z-фф 2 ст.</text>
<text x="238" y="299">ненапр.&lt;</text>
<text x="601" y="334">&amp;</text>
<text x="253" y="393">1</text>
<text x="377" y="393">1</text>
<text x="238" y="443">Z</text>
<text x="250" y="443">&lt;</text>
<text x="307" y="443">&amp;</text>
<text x="23" y="482">ZAB</text>
<text x="65" y="482">Ом</text>
<text x="23" y="594">ZBC</text>
<text x="65" y="594">Ом</text>
<text x="22" y="691">ZCA</text>
</g>
<g font-size="9.5">
<text x="201" y="13">SGF1</text>
<text x="197" y="117">SGF8</text>
<text x="476" y="172">SGF5</text>
<text x="197" y="183">SGF7</text>
<text x="197" y="238">SGF6</text>
<text x="518" y="276">SGF3</text>
<text x="204" y="296">SGF2</text>
<text x="305" y="311">SGF9</text>
<text x="212" y="373">SGF4</text>
<text x="189" y="400">SGF3</text>
<text x="197" y="447">SGF2</text>
</g>
<g font-size="8.3">
<text x="762" y="459">АВ</text>
<text x="761" y="563">BC</text>
<text x="761" y="660">CA</text>
</g>
<g font-size="6.8">
<text x="186" y="20">&quot;0&quot;</text>
<text x="201" y="23">0</text>
<text x="186" y="32">&quot;1&quot;</text>
<text x="201" y="35">1</text>
<text x="182" y="124">&quot;0&quot;</text>
<text x="197" y="128">0</text>
<text x="197" y="140">1</text>
<text x="477" y="182">0</text>
<text x="197" y="194">0</text>
<text x="477" y="194">1</text>
<text x="197" y="206">1</text>
<text x="477" y="206">2</text>
<text x="197" y="248">0</text>
<text x="197" y="260">1</text>
<text x="197" y="272">2</text>
<text x="504" y="283">&quot;0&quot;</text>
<text x="519" y="287">0</text>
<text x="503" y="295">&quot;1&quot;</text>
<text x="519" y="299">1</text>
<text x="190" y="302">&quot;0&quot;</text>
<text x="205" y="306">0</text>
<text x="503" y="307">&quot;1&quot;</text>
<text x="519" y="310">2</text>
<text x="190" y="315">&quot;1&quot;</text>
<text x="205" y="318">1</text>
<text x="290" y="318">&quot;0&quot;</text>
<text x="306" y="322">0</text>
<text x="306" y="333">1</text>
<text x="197" y="380">&quot;0&quot;</text>
<text x="213" y="384">0</text>
<text x="213" y="395">1</text>
<text x="174" y="407">&quot;1&quot;</text>
<text x="190" y="411">0</text>
<text x="190" y="423">1</text>
<text x="190" y="434">2</text>
<text x="182" y="454">&quot;0&quot;</text>
<text x="197" y="457">0</text>
<text x="182" y="466">&quot;1&quot;</text>
<text x="197" y="469">1</text>
</g>
<text font-size="6.5" x="242" y="443">АВ</text>
<g font-size="2.7">
<text x="249" y="318">X</text>
<text x="262" y="338">R</text>
<text x="241" y="462">X</text>
<text x="254" y="481">R</text>
</g>
</svg>
